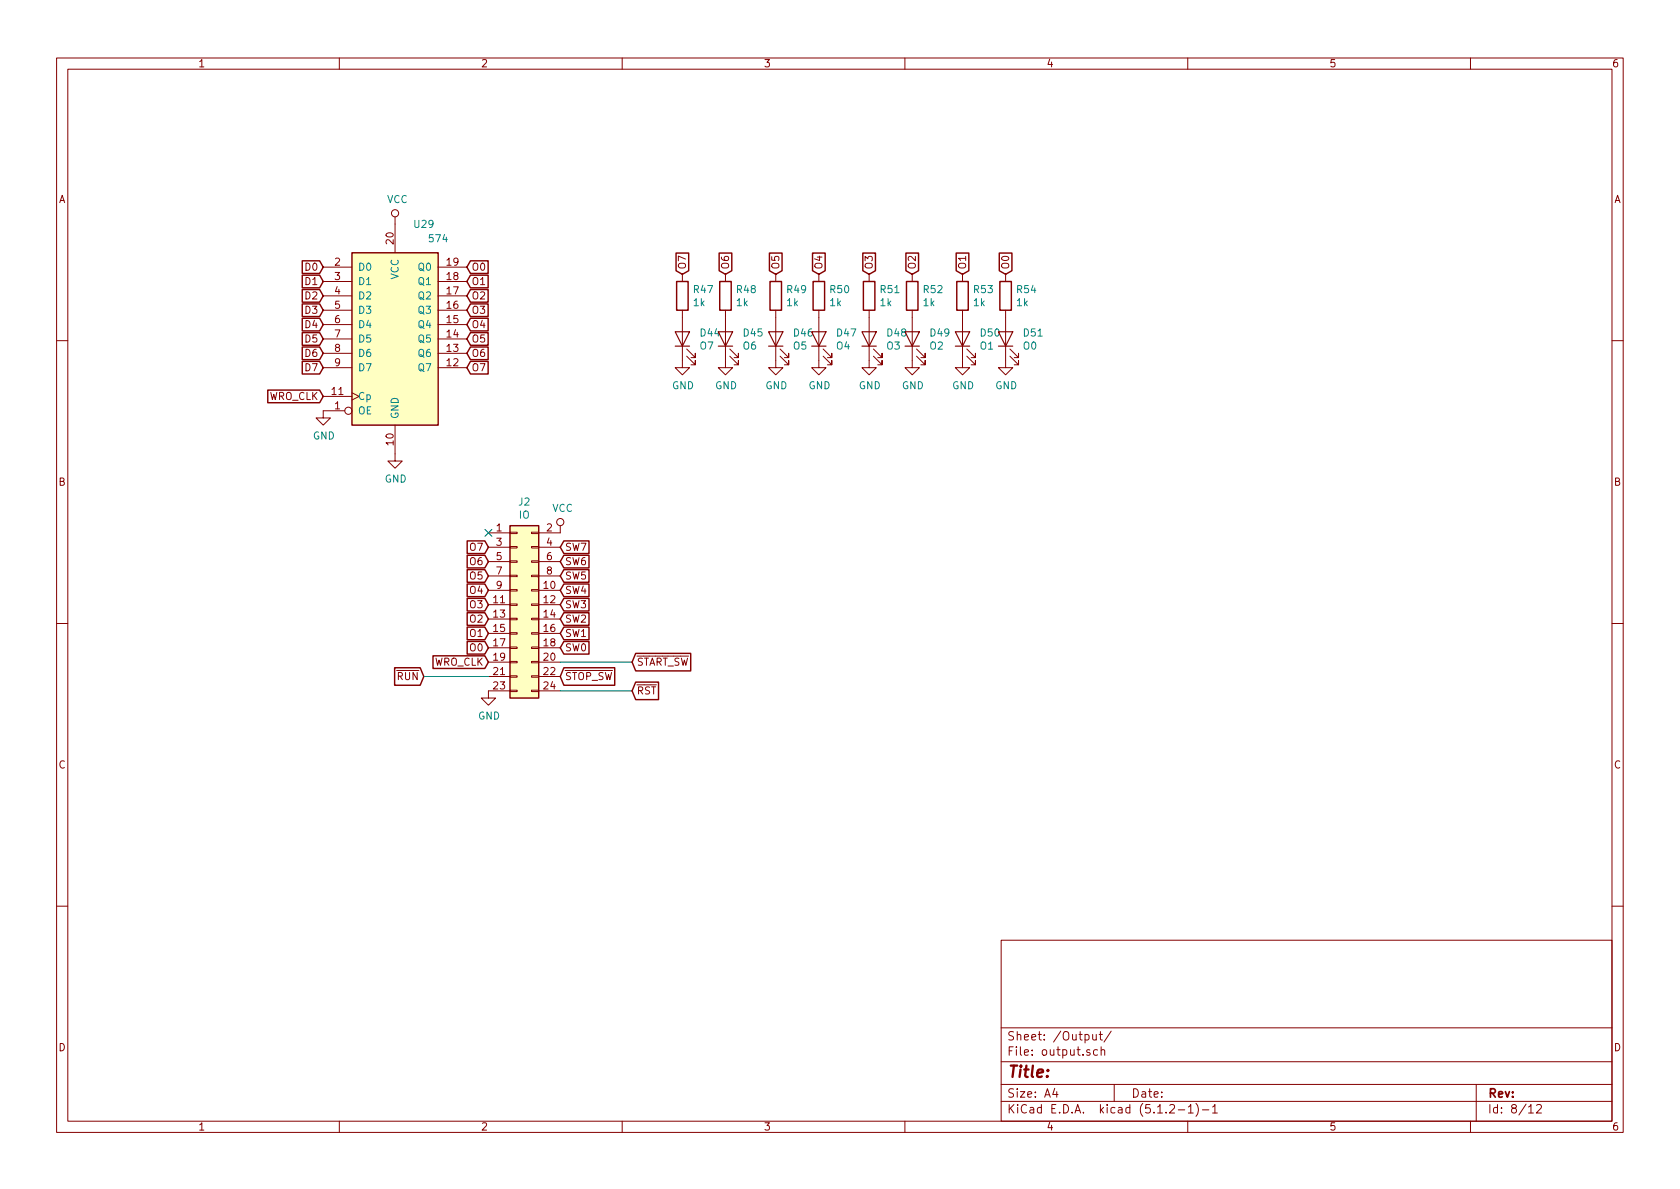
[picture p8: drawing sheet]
<svg xmlns="http://www.w3.org/2000/svg" width="297mm" height="210mm" viewBox="0 0 297 210" stroke-linecap="round" stroke-linejoin="round" font-family="sans-serif">
<g fill="none" stroke="#840000" stroke-width=".18">
<path d="M10 10.3h277v189.9h-277zM12 12.2h273v186.1h-273zM60 10.3v1.9M110 10.3v1.9M160 10.3v1.9M210 10.3v1.9M260 10.3v1.9M69.8 38.3v6.4M57.1 59.9h5.1M57.1 57.4h5.1M57.1 54.9h5.1M57.1 52.3h5.1"/>
<path d="M57.1 49.8h5.1M57.1 47.2h5.1M77.5 59.9h5M77.5 57.4h5M77.5 54.9h5M77.5 52.3h5M77.5 49.8h5M77.5 47.2h5M120.6 54.9v10.1h1.3l-1.3 1.3-1.2-1.3h1.2M120.6 48.5v1.3M128.3 54.9v10.1h1.2l-1.2 1.3-1.3-1.3h1.3M128.3 48.5v1.3"/>
<path d="M137.2 54.9v10.1h1.2l-1.2 1.3-1.3-1.3h1.3M137.2 48.5v1.3M144.8 54.9v10.1h1.2l-1.2 1.3-1.3-1.3h1.3M144.8 48.5v1.3M153.7 54.9v10.1h1.2l-1.2 1.3-1.3-1.3h1.3M153.7 48.5v1.3M161.3 54.9v10.1h1.3l-1.3 1.3-1.3-1.3h1.3M161.3 48.5v1.3M170.2 54.9v10.1h1.2l-1.2 1.3-1.3-1.3h1.3M170.2 48.5v1.3M177.8 54.9v10.1h1.3l-1.3 1.3-1.3-1.3h1.3M177.8 48.5v1.3"/>
<path d="M10 60.2h2M57.1 70.1h5.1M57.1 65h5.1M57.1 62.5h5.1M61 72.6h-3.9v1.3h1.3l-1.3 1.3-1.2-1.3h1.2M62.2 69.5l1.3 .6-1.3 .6M69.8 75.2v6.3h1.3l-1.3 1.3-1.2-1.3h1.2M77.5 65h5M77.5 62.5h5M121.4 63l1.5 1.5v-.8v.8h-.7M121.4 61.7l1.5 1.5v-.7v.7h-.7M129 63l1.6 1.5v-.8v.8h-.8"/>
<path d="M129 61.7l1.6 1.5v-.7v.7h-.8M137.9 63l1.5 1.5v-.8v.8h-.7M137.9 61.7l1.5 1.5v-.7v.7h-.7M145.5 63l1.6 1.5v-.8v.8h-.8M145.5 61.7l1.6 1.5v-.7v.7h-.8M154.4 63l1.6 1.5v-.8v.8h-.8M154.4 61.7l1.6 1.5v-.7v.7h-.8M162.1 63l1.5 1.5v-.8v.8h-.8M162.1 61.7l1.5 1.5v-.7v.7h-.8M170.9 63l1.6 1.5v-.8v.8h-.8M170.9 61.7l1.6 1.5v-.7v.7h-.8M178.6 63l1.5 1.5v-.8v.8h-.8"/>
<path d="M178.6 61.7l1.5 1.5v-.7v.7h-.8M285 60.2h2M86.4 94.2h3.8M86.4 96.8h3.8M86.4 99.3h3.8M90.2 99.2h1.2v.2h-1.2zM90.2 96.6h1.2v.3h-1.2zM90.2 94.1h1.2v.3h-1.2zM94 99.2h1.2v.2h-1.2zM94 96.6h1.2v.3h-1.2zM94 94.1h1.2v.3h-1.2zM95.2 96.8h3.9"/>
<path d="M95.2 99.3h3.9M99.1 93v1.2h-3.9M10 110.3h2M86.4 104.4h3.8M86.4 106.9h3.8M86.4 109.5h3.8M86.4 112h3.8M86.4 114.5h3.8M86.4 117.1h3.8M86.4 119.6h3.8M86.4 101.8h3.8M90.2 119.5h1.2v.3h-1.2z"/>
<path d="M90.2 117h1.2v.2h-1.2zM90.2 114.4h1.2v.3h-1.2zM90.2 111.9h1.2v.2h-1.2zM90.2 109.3h1.2v.3h-1.2zM90.2 106.8h1.2v.3h-1.2zM90.2 104.3h1.2v.2h-1.2zM90.2 101.7h1.2v.3h-1.2zM94 119.5h1.2v.3h-1.2zM94 117h1.2v.2h-1.2zM94 114.4h1.2v.3h-1.2zM94 111.9h1.2v.2h-1.2zM94 109.3h1.2v.3h-1.2z"/>
<path d="M94 106.8h1.2v.3h-1.2zM94 104.3h1.2v.2h-1.2zM94 101.7h1.2v.3h-1.2zM95.2 104.4h3.9M95.2 106.9h3.9M95.2 109.5h3.9M95.2 112h3.9M95.2 114.5h3.9M95.2 117.1h3.9M95.2 119.6h3.9M95.2 101.8h3.9M285 110.3h2"/>
<path d="M90.2 122h1.2v.3h-1.2zM90.2 122.2h-3.8v1.2h1.2l-1.2 1.3-1.3-1.3h1.3M94 122h1.2v.3h-1.2zM95.2 122.2h3.9M10 160.2h2M177 166.3h108v32h-108zM285 160.2h2M60 198.3v1.9M110 198.3v1.9M160 198.3v1.9M177 194.8h108M177 191.8h108"/>
<path d="M177 187.8h108M177 181.8h108M186.5 192.5l-.4 1h1M186.8 193v1M192.7 185.7l-.4-.1-.2 .2 .1 .2 .5 .2v.3h-.6M193.2 182.9v.8a.37 .37 0 0 0 .6 .1M193.8 182.9v1M194.1 185.7l-.5-.1-.3 .3 .2 .6h.6M194.3 182.9h.6M194.6 182.4v1.3l.3 .2M194.7 185.7l.2-.1 .4 .1v.9M194.7 185.1v1.5"/>
<path d="M196.5 182.3l-1.3 2M197 191.8v3M206.8 195.5l.2-.2h.4l.2 .2 .1 .3-.1 .2-.8 .8h.9M208.3 196.3h1.2M210 198.3v1.9M210.1 195.8l.4-.5v1.5M210.1 196.8h.9M211.5 195.1a1.71 1.71 0 0 1 0 2.3M212.6 196.3h1.1M214.4 195.8l.4-.5v1.5M214.4 196.8h.8M260 198.3v1.9"/>
<path d="M261 191.8v6.5M270.3 195.8l.4-.5v1.5M270.3 196.8h.8M271.7 195.5l.2-.2h.4l.2 .5-.9 1h.9"/>
<circle cx="69.8" cy="37.7" r=".63"/>
<circle cx="61.6" cy="72.6" r=".63"/>
<circle cx="99.1" cy="92.3" r=".63"/>
</g>
<g fill="none" stroke="#840000" stroke-width=".25">
<path d="M53.4 46.1h3.1l.6 1.1-.6 1.2h-3.1zM53.4 48.7h3.1l.6 1.1-.6 1.1h-3.1zM53.4 51.2h3.1l.6 1.1-.6 1.1h-3.1zM53.4 53.7h3.1l.6 1.2-.6 1.1h-3.1zM53.4 56.3h3.1l.6 1.1-.6 1.1h-3.1zM53.4 58.8h3.1l.6 1.1-.6 1.2h-3.1zM62.2 44.7h15.3v30.5h-15.3zM83.2 46.1h3.1v2.3h-3.1l-.7-1.2zM83.2 48.7h3.1v2.2h-3.1l-.7-1.1zM83.2 51.2h3.1v2.2h-3.1l-.7-1.1zM83.2 53.7h3.1v2.3h-3.1l-.7-1.1zM83.2 56.3h3.1v2.2h-3.1l-.7-1.1z"/>
<path d="M83.2 58.8h3.1v2.3h-3.1l-.7-1.2zM119.5 44.7h2.3v3.2l-1.2 .6-1.1-.6zM119.6 49.8h2.1v5.1h-2.1zM127.2 44.7h2.2v3.2l-1.1 .6-1.1-.6zM127.3 49.8h2v5.1h-2zM136 44.7h2.3v3.2l-1.1 .6-1.2-.6zM136.1 49.8h2.1v5.1h-2.1zM143.7 44.7h2.2v3.2l-1.1 .6-1.1-.6zM143.8 49.8h2v5.1h-2zM152.6 44.7h2.2v3.2l-1.1 .6-1.1-.6zM152.7 49.8h2v5.1h-2zM160.2 44.7h2.2v3.2l-1.1 .6-1.1-.6z"/>
<path d="M160.3 49.8h2v5.1h-2zM169.1 44.7h2.2v3.2l-1.1 .6-1.1-.6zM169.2 49.8h2v5.1h-2zM176.7 44.7h2.2v3.2l-1.1 .6-1.1-.6zM176.8 49.8h2v5.1h-2zM47.3 69h9.2l.6 1.1-.6 1.1h-9.2zM53.4 61.4h3.1l.6 1.1-.6 1.1h-3.1zM53.4 63.9h3.1l.6 1.1-.6 1.1h-3.1zM83.2 61.4h3.1v2.2h-3.1l-.7-1.1zM83.2 63.9h3.1v2.2h-3.1l-.7-1.1zM82.6 95.7h3.1l.7 1.1-.7 1.1h-3.1zM82.6 98.2h3.1l.7 1.1-.7 1.1h-3.1z"/>
<path d="M90.2 93h5v30.4h-5zM99.7 95.7h4.4v2.2h-4.4l-.6-1.1zM99.7 98.2h4.4v2.2h-4.4l-.6-1.1zM69.8 118.1h4.5l.6 1.5-.6 1.6h-4.5zM76.6 116h9.1l.7 1.1-.7 1.1h-9.1zM82.6 100.7h3.1l.7 1.1-.7 1.2h-3.1zM82.6 103.3h3.1l.7 1.1-.7 1.1h-3.1zM82.6 105.8h3.1l.7 1.1-.7 1.1h-3.1zM82.6 108.4h3.1l.7 1.1-.7 1.1h-3.1zM82.6 110.9h3.1l.7 1.1-.7 1.1h-3.1zM82.6 113.4h3.1l.7 1.1-.7 1.2h-3.1zM99.7 100.7h4.4v2.3h-4.4l-.6-1.2z"/>
<path d="M99.7 103.3h4.4v2.2h-4.4l-.6-1.1zM99.7 105.8h4.4v2.2h-4.4l-.6-1.1zM99.7 108.4h4.4v2.2h-4.4l-.6-1.1zM99.7 110.9h4.4v2.2h-4.4l-.6-1.1zM99.7 113.4h4.4v2.3h-4.4l-.6-1.2zM99.7 118.1h9v3.1h-9l-.6-1.6zM112.4 115.5h9.7v3.1h-9.7l-.6-1.5zM112.4 120.6h4v3.1h-4l-.6-1.5z"/>
</g>
<g fill="#ffffc2" stroke="#ffffc2" stroke-width=".18">
<path d="M62.2 44.7h15.3v30.5h-15.3z"/>
<path d="M90.2 93h5v30.4h-5z"/>
</g>
<g fill="none" stroke="#840000" stroke-width=".2">
<path d="M119.4 58.7h2.5l-1.3 2.5zM127 58.7h2.5l-1.2 2.5zM135.9 58.7h2.5l-1.2 2.5zM143.5 58.7h2.5l-1.2 2.5zM152.4 58.7h2.5l-1.2 2.5zM160 58.7h2.6l-1.3 2.5zM168.9 58.7h2.5l-1.2 2.5zM176.5 58.7h2.6l-1.3 2.5zM119.4 61.2h2.5M127 61.2h2.5M135.9 61.2h2.5M143.5 61.2h2.5"/>
<path d="M152.4 61.2h2.5M160 61.2h2.6M168.9 61.2h2.5M176.5 61.2h2.6"/>
</g>
<path d="M85.8 93.6l1.2 1.2M87 93.6l-1.2 1.2" fill="none" stroke="#000084" stroke-width=".18"/>
<path d="M74.9 119.6h11.5M99.1 117.1h12.7M99.1 122.2h12.7" fill="none" stroke="#008400" stroke-width=".18"/>
<text font-size="2.8" fill="#840000" x="178" y="190.5">Title:</text>
<g font-size="2.1" fill="#840000">
<text x="178" y="184">Sheet: /Output/</text>
<text x="178" y="186.7">File: output.sch</text>
<text x="178" y="196.9">KiCad E.D.A. kicad (5.1.2-1)-1</text>
<text x="178" y="194.1">Size: A4</text>
<text x="200" y="194.1">Date:</text>
<text x="263" y="194.1">Rev:</text>
<text x="263" y="196.9">Id: 8/12</text>
</g>
<g font-size="1.8" fill="#840000">
<text x="35" y="11.9">1</text>
<text x="85" y="11.9">2</text>
<text x="135" y="11.9">3</text>
<text x="185" y="11.9">4</text>
<text x="235" y="11.9">5</text>
<text x="285" y="11.9">6</text>
<text x="10.4" y="35.9">A</text>
<text x="285.4" y="35.9">A</text>
<text x="54.1" y="47.9">D0</text>
<text x="59.2" y="47">2</text>
<text x="69.6" y="43.1" transform="rotate(-90 69.6 43.1)">20</text>
<text x="79" y="47">19</text>
<text x="83.3" y="47.9">O0</text>
<text x="121.3" y="47.7" transform="rotate(-90 121.3 47.7)">O7</text>
<text x="128.9" y="47.7" transform="rotate(-90 128.9 47.7)">O6</text>
<text x="137.8" y="47.7" transform="rotate(-90 137.8 47.7)">O5</text>
<text x="145.4" y="47.7" transform="rotate(-90 145.4 47.7)">O4</text>
<text x="154.3" y="47.7" transform="rotate(-90 154.3 47.7)">O3</text>
<text x="161.9" y="47.7" transform="rotate(-90 161.9 47.7)">O2</text>
<text x="170.8" y="47.7" transform="rotate(-90 170.8 47.7)">O1</text>
<text x="178.4" y="47.7" transform="rotate(-90 178.4 47.7)">O0</text>
<text x="54.1" y="50.4">D1</text>
<text x="54.1" y="53">D2</text>
<text x="59.2" y="49.5">3</text>
<text x="59.2" y="52.1">4</text>
<text x="79" y="52.1">17</text>
<text x="79" y="49.5">18</text>
<text x="83.3" y="50.4">O1</text>
<text x="83.3" y="53">O2</text>
<text x="54.1" y="55.5">D3</text>
<text x="54.1" y="58">D4</text>
<text x="59.2" y="54.6">5</text>
<text x="59.2" y="57.1">6</text>
<text x="59.2" y="59.7">7</text>
<text x="79" y="59.7">14</text>
<text x="79" y="57.1">15</text>
<text x="79" y="54.6">16</text>
<text x="83.3" y="55.5">O3</text>
<text x="83.3" y="58">O4</text>
<text x="54.1" y="60.6">D5</text>
<text x="54.1" y="63.1">D6</text>
<text x="54.1" y="65.7">D7</text>
<text x="59.2" y="62.2">8</text>
<text x="59.2" y="64.8">9</text>
<text x="79" y="64.8">12</text>
<text x="79" y="62.2">13</text>
<text x="83.3" y="60.6">O5</text>
<text x="83.3" y="63.1">O6</text>
<text x="83.3" y="65.7">O7</text>
<text x="47.4" y="70.7">WRO_CLK</text>
<text x="58.7" y="69.8">11</text>
<text x="59.2" y="72.4">1</text>
<text x="69.6" y="78.7" transform="rotate(-90 69.6 78.7)">10</text>
<text x="10.4" y="85.9">B</text>
<text x="285.4" y="85.9">B</text>
<text x="87.8" y="94">1</text>
<text x="96.7" y="94">2</text>
<text x="83.2" y="97.4">O7</text>
<text x="83.2" y="99.9">O6</text>
<text x="87.8" y="96.5">3</text>
<text x="87.8" y="99.1">5</text>
<text x="87.8" y="101.6">7</text>
<text x="96.7" y="96.5">4</text>
<text x="96.7" y="99.1">6</text>
<text x="96.7" y="101.6">8</text>
<text x="99.8" y="97.4">SW7</text>
<text x="99.8" y="99.9">SW6</text>
<text x="83.2" y="102.5">O5</text>
<text x="83.2" y="105">O4</text>
<text x="83.2" y="107.6">O3</text>
<text x="87.3" y="106.7">11</text>
<text x="87.8" y="104.1">9</text>
<text x="96.2" y="104.1">10</text>
<text x="96.2" y="106.7">12</text>
<text x="99.8" y="102.5">SW5</text>
<text x="99.8" y="105">SW4</text>
<text x="99.8" y="107.6">SW3</text>
<text x="83.2" y="110.1">O2</text>
<text x="83.2" y="112.6">O1</text>
<text x="87.3" y="109.2">13</text>
<text x="87.3" y="111.8">15</text>
<text x="96.2" y="109.2">14</text>
<text x="96.2" y="111.8">16</text>
<text x="99.8" y="110.1">SW2</text>
<text x="99.8" y="112.6">SW1</text>
<text x="76.6" y="117.7">WRO_CLK</text>
<text x="83.2" y="115.2">O0</text>
<text x="87.3" y="114.3">17</text>
<text x="87.3" y="116.8">19</text>
<text x="87.3" y="119.4">21</text>
<text x="96.2" y="114.3">18</text>
<text x="96.2" y="116.8">20</text>
<text x="96.2" y="119.4">22</text>
<text x="99.8" y="115.2">SW0</text>
<text x="112.5" y="117.7">START_SW</text>
<text x="70.3" y="120.3">RUN</text>
<text x="87.3" y="121.9">23</text>
<text x="96.2" y="121.9">24</text>
<text x="99.8" y="120.3">STOP_SW</text>
<text x="112.5" y="122.8">RST</text>
<text x="10.4" y="135.9">C</text>
<text x="285.4" y="135.9">C</text>
<text x="10.4" y="185.9">D</text>
<text x="285.4" y="185.9">D</text>
<text x="35" y="199.9">1</text>
<text x="85" y="199.9">2</text>
<text x="135" y="199.9">3</text>
<text x="185" y="199.9">4</text>
<text x="235" y="199.9">5</text>
<text x="285" y="199.9">6</text>
</g>
<g font-size="1.8" fill="#008484">
<text x="68.4" y="35.9">VCC</text>
<text x="73.3" y="40.3">U29</text>
<text x="63.2" y="47.9">D0</text>
<text x="74.1" y="47.9">Q0</text>
<text x="76" y="42.8">574</text>
<text x="63.2" y="50.4">D1</text>
<text x="63.2" y="53">D2</text>
<text x="70.5" y="49.4" transform="rotate(-90 70.5 49.4)">VCC</text>
<text x="74.1" y="53">Q2</text>
<text x="74.1" y="50.4">Q1</text>
<text x="122.7" y="51.8">R47</text>
<text x="130.3" y="51.8">R48</text>
<text x="139.2" y="51.8">R49</text>
<text x="146.8" y="51.8">R50</text>
<text x="155.7" y="51.8">R51</text>
<text x="163.3" y="51.8">R52</text>
<text x="172.2" y="51.8">R53</text>
<text x="179.9" y="51.8">R54</text>
<text x="63.2" y="55.5">D3</text>
<text x="63.2" y="58">D4</text>
<text x="74.1" y="58">Q4</text>
<text x="74.1" y="55.5">Q3</text>
<text x="122.7" y="54.1">1k</text>
<text x="123.9" y="59.5">D44</text>
<text x="130.3" y="54.1">1k</text>
<text x="131.5" y="59.5">D45</text>
<text x="139.2" y="54.1">1k</text>
<text x="140.4" y="59.5">D46</text>
<text x="146.8" y="54.1">1k</text>
<text x="148" y="59.5">D47</text>
<text x="155.7" y="54.1">1k</text>
<text x="156.9" y="59.5">D48</text>
<text x="163.3" y="54.1">1k</text>
<text x="164.5" y="59.5">D49</text>
<text x="172.2" y="54.1">1k</text>
<text x="173.4" y="59.5">D50</text>
<text x="179.8" y="54.1">1k</text>
<text x="181.1" y="59.5">D51</text>
<text x="63.2" y="60.6">D5</text>
<text x="63.2" y="63.1">D6</text>
<text x="63.2" y="65.7">D7</text>
<text x="74.1" y="65.7">Q7</text>
<text x="74.1" y="63.1">Q6</text>
<text x="74.1" y="60.6">Q5</text>
<text x="123.8" y="61.8">O7</text>
<text x="131.4" y="61.8">O6</text>
<text x="140.3" y="61.8">O5</text>
<text x="147.9" y="61.8">O4</text>
<text x="156.8" y="61.8">O3</text>
<text x="164.4" y="61.8">O2</text>
<text x="173.3" y="61.8">O1</text>
<text x="180.9" y="61.8">O0</text>
<text x="63.2" y="70.7">Cp</text>
<text x="118.8" y="68.8">GND</text>
<text x="126.4" y="68.8">GND</text>
<text x="135.3" y="68.8">GND</text>
<text x="143" y="68.8">GND</text>
<text x="151.8" y="68.8">GND</text>
<text x="159.5" y="68.8">GND</text>
<text x="168.4" y="68.8">GND</text>
<text x="176" y="68.8">GND</text>
<text x="55.3" y="77.7">GND</text>
<text x="63.2" y="73.3">OE</text>
<text x="70.5" y="74.2" transform="rotate(-90 70.5 74.2)">GND</text>
<text x="68" y="85.3">GND</text>
<text x="91.7" y="89.4">J2</text>
<text x="91.8" y="91.7">IO</text>
<text x="97.6" y="90.5">VCC</text>
<text x="84.5" y="127.2">GND</text>
</g>
</svg>
